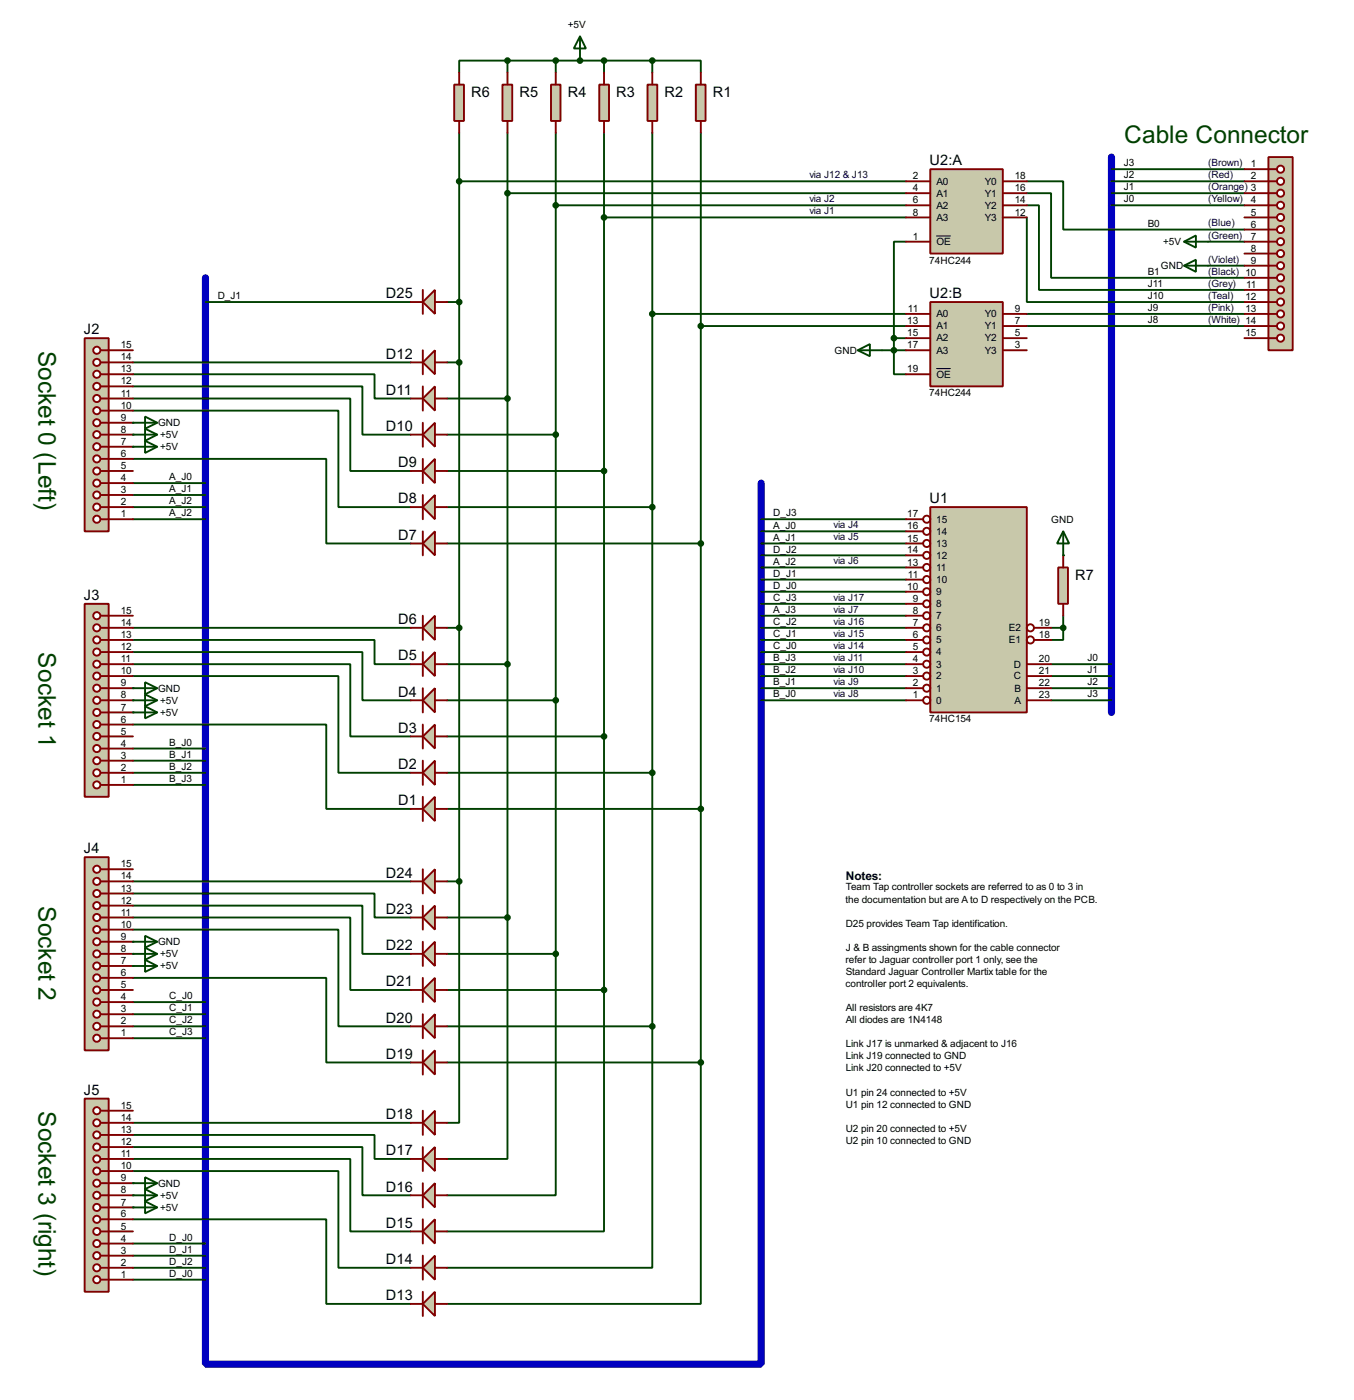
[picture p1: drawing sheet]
<svg xmlns="http://www.w3.org/2000/svg" width="285mm" height="295mm" viewBox="0 0 285 295" stroke-linecap="round" stroke-linejoin="round" font-family="sans-serif">
<path d="M233.7 33.1v116.8M43.2 58.5v228.6h116.9v-185.4" fill="none" stroke="#0000c0" stroke-width="1.5"/>
<g fill="none" stroke="#004000" stroke-width=".4">
<path d="M106.7 12.8h-10.1v2.5M106.7 12.8h30.5M106.7 12.8v2.5M116.9 12.8v2.5M127 12.8v2.5M137.2 12.8h10.2v2.5M137.2 12.8v2.5M96.6 38.2h93.9M96.6 28v157.5M106.7 28v165.1M116.9 28v172.7M127 28v180.3"/>
<path d="M137.2 28v188M147.4 28v195.6M215.9 38.2h7.7v10.1h38.1M233.7 35.6h28M233.7 38.2h28M106.7 40.7h83.8M116.9 43.2h73.6M127 45.8h63.5M190.5 50.9h-2.5v20.3M215.9 40.7h5.1v17.8h40.7M215.9 43.2h2.6v17.8h43.2M215.9 45.8v17.8h45.8"/>
<path d="M233.7 40.7h28M233.7 43.2h28M28 78.8h50.8v5.1h7.6M28 76.3h58.4M43.2 63.6h43.2M94 76.3h2.6M94 63.6h2.6M137.2 66.1h53.3M147.4 68.6h43.1M188 73.7v5.1h2.5M188 71.2h2.5M188 71.2v2.5"/>
<path d="M188 73.7h2.5M215.9 66.1h45.8M215.9 68.6h45.8M28 96.6h40.6v17.8h17.8M28 86.4h43.2v20.3h15.2M28 83.9h45.7v15.2h12.7M28 81.3h48.2v10.2h10.2M94 83.9h12.7M94 91.5h22.9M94 99.1h33M28 106.7h15.2M28 109.3h15.2"/>
<path d="M28 104.2h15.2M28 101.7h15.2M94 106.7h43.2M94 114.4h53.4M160.1 114.4h30.4M160.1 109.3h30.4M160.1 111.8h30.4M160.1 116.9h30.4M160.1 119.4h30.4M94 132.1h2.6M94 139.8h12.7M160.1 132.1h30.4"/>
<path d="M160.1 139.8h30.4M160.1 122h30.4M160.1 124.5h30.4M160.1 127.1h30.4M160.1 137.2h30.4M160.1 134.7h30.4M160.1 129.6h30.4M221 132.1h2.6M221 139.8h12.7M223.6 132.1v2.6h-2.6M223.6 129.6v2.5M94 147.4h22.9"/>
<path d="M94 155h33M160.1 147.4h30.4M160.1 144.8h30.4M160.1 142.3h30.4M221 147.4h12.7M221 144.8h12.7M221 142.3h12.7M94 162.6h43.2M94 170.2h53.4M28 195.6h43.2v20.4h15.2M28 193.1h45.7v15.2h12.7M28 190.6h48.2v10.1h10.2"/>
<path d="M28 188h50.8v5.1h7.6M28 185.5h58.4M94 185.5h2.6M94 193.1h12.7M96.6 185.5v50.8h-2.6M106.7 193.1v50.8h-12.7M28 205.8h40.6v17.8h17.8M28 216h15.2M28 218.5h15.2M28 213.4h15.2M28 210.9h15.2M94 200.7h22.9"/>
<path d="M94 208.3h33M94 216h43.2M116.9 200.7v50.8h-22.9M127 208.3v50.8h-33M137.2 216v50.8h-43.2M28 238.8h50.8v5.1h7.6M28 236.3h58.4M94 223.6h53.4M147.4 223.6v50.8h-53.4M28 256.6h40.6v17.8h17.8M28 246.4h43.2v20.4h15.2M28 243.9h45.7v15.2h12.7"/>
<path d="M28 241.4h48.2v10.1h10.2M28 269.3h15.2M28 266.8h15.2M28 264.2h15.2M28 261.7h15.2"/>
</g>
<g fill="#004000">
<circle cx="122" cy="12.8" r=".2"/>
<circle cx="223.6" cy="116.9" r=".2"/>
</g>
<path d="M28 139.8h45.7v15.2h12.7M28 137.2h48.2v10.2h10.2M28 134.7h50.8v5.1h7.6M28 132.1h58.4M28 152.5h40.6v17.7h17.8M28 142.3h43.2v20.3h15.2M28 157.5h15.2M28 165.2h15.2M28 162.6h15.2M28 160.1h15.2" fill="none" stroke="#004000" stroke-width=".4"/>
<g fill="#004000">
<circle cx="28" cy="149.9" r=".2"/>
<circle cx="28" cy="200.7" r=".2"/>
<circle cx="28" cy="203.3" r=".2"/>
<circle cx="28" cy="251.5" r=".2"/>
<circle cx="28" cy="254.1" r=".2"/>
<circle cx="28" cy="91.5" r=".2"/>
<circle cx="28" cy="94" r=".2"/>
<circle cx="28" cy="147.4" r=".2"/>
<circle cx="28" cy="89" r=".2"/>
<circle cx="28" cy="144.8" r=".2"/>
<circle cx="28" cy="198.2" r=".2"/>
<circle cx="28" cy="249" r=".2"/>
</g>
<path d="M254 50.9h7.7M254 55.9h7.7M185.5 73.7h2.5" fill="none" stroke="#004000" stroke-width=".4"/>
<path d="M195.6 106.7h20.3v43.2h-20.3z" fill="#c8c8aa" stroke="#800000" stroke-width=".4"/>
<g fill="none" stroke="#800000" stroke-width=".4">
<path d="M190.5 119.4h3.6M190.5 116.9h3.6M190.5 114.4h3.6M190.5 111.8h3.6M190.5 109.3h3.6M190.5 139.8h3.6M190.5 134.7h3.6M190.5 132.1h3.6M190.5 137.2h3.6M190.5 129.6h3.6M190.5 127.1h3.6M190.5 124.5h3.6"/>
<path d="M190.5 122h3.6M215.9 139.8h5.1M217.5 134.7h3.5M217.5 132.1h3.5M190.5 147.4h3.6M190.5 144.8h3.6M190.5 142.3h3.6M215.9 147.4h5.1M215.9 144.8h5.1M215.9 142.3h5.1"/>
<circle cx="194.8" cy="116.9" r=".75"/>
<circle cx="194.8" cy="114.4" r=".75"/>
<circle cx="194.8" cy="109.3" r=".75"/>
<circle cx="194.8" cy="119.4" r=".75"/>
<circle cx="194.8" cy="111.8" r=".75"/>
<circle cx="194.8" cy="129.6" r=".75"/>
<circle cx="194.8" cy="124.5" r=".75"/>
<circle cx="194.8" cy="132.1" r=".75"/>
<circle cx="194.8" cy="137.2" r=".75"/>
<circle cx="194.8" cy="122" r=".75"/>
<circle cx="194.8" cy="134.7" r=".75"/>
<circle cx="194.8" cy="139.8" r=".75"/>
<circle cx="194.8" cy="127.1" r=".75"/>
<circle cx="216.6" cy="134.7" r=".75"/>
<circle cx="216.6" cy="132.1" r=".75"/>
<circle cx="194.8" cy="147.4" r=".75"/>
<circle cx="194.8" cy="142.3" r=".75"/>
<circle cx="194.8" cy="144.8" r=".75"/>
</g>
<path d="M195.6 35.6h15.3v17.8h-15.3z" fill="#c8c8aa" stroke="#800000" stroke-width=".4"/>
<path d="M190.5 38.2h5.1M210.9 38.2h5M190.5 40.7h5.1M190.5 43.2h5.1M190.5 45.8h5.1M190.5 50.9h5.1M210.9 40.7h5M210.9 43.2h5M210.9 45.8h5" fill="none" stroke="#800000" stroke-width=".4"/>
<path d="M196.9 49.7h3" fill="none" stroke="#000" stroke-width=".21"/>
<path d="M195.6 63.6h15.3v17.7h-15.3z" fill="#c8c8aa" stroke="#800000" stroke-width=".4"/>
<path d="M190.5 66.1h5.1M190.5 68.6h5.1M190.5 71.2h5.1M190.5 73.7h5.1M190.5 78.8h5.1M210.9 66.1h5M210.9 68.6h5M210.9 71.2h5M210.9 73.7h5" fill="none" stroke="#800000" stroke-width=".4"/>
<path d="M196.9 77.6h3" fill="none" stroke="#000" stroke-width=".21"/>
<path d="M146.3 17.8h2.1v7.7h-2.1z" fill="#c8c8aa" stroke="#800000" stroke-width=".4"/>
<path d="M147.4 15.3v2.5M147.4 25.5v2.5" fill="none" stroke="#800000" stroke-width=".4"/>
<path d="M136.2 17.8h2v7.7h-2z" fill="#c8c8aa" stroke="#800000" stroke-width=".4"/>
<path d="M137.2 15.3v2.5M137.2 25.5v2.5" fill="none" stroke="#800000" stroke-width=".4"/>
<path d="M126 17.8h2.1v7.7h-2.1z" fill="#c8c8aa" stroke="#800000" stroke-width=".4"/>
<path d="M127 15.3v2.5M127 25.5v2.5" fill="none" stroke="#800000" stroke-width=".4"/>
<path d="M115.9 17.8h2v7.7h-2z" fill="#c8c8aa" stroke="#800000" stroke-width=".4"/>
<path d="M116.9 15.3v2.5M116.9 25.5v2.5" fill="none" stroke="#800000" stroke-width=".4"/>
<path d="M105.7 17.8h2v7.7h-2z" fill="#c8c8aa" stroke="#800000" stroke-width=".4"/>
<path d="M106.7 15.3v2.5M106.7 25.5v2.5" fill="none" stroke="#800000" stroke-width=".4"/>
<path d="M95.5 17.8h2.1v7.7h-2.1z" fill="#c8c8aa" stroke="#800000" stroke-width=".4"/>
<path d="M96.6 15.3v2.5M96.6 25.5v2.5" fill="none" stroke="#800000" stroke-width=".4"/>
<path d="M222.5 119.4h2.1v7.7h-2.1z" fill="#c8c8aa" stroke="#800000" stroke-width=".4"/>
<path d="M223.6 116.9v2.5M223.6 127.1v2.5" fill="none" stroke="#800000" stroke-width=".4"/>
<path d="M88.9 170.2l2.6-2.5v5.1z" fill="#c8c8aa" stroke="#800000" stroke-width=".4"/>
<path d="M86.4 170.2h2.5M88.9 167.7v5.1M91.5 170.2h2.5" fill="none" stroke="#800000" stroke-width=".4"/>
<path d="M88.9 162.6l2.6-2.5v5.1z" fill="#c8c8aa" stroke="#800000" stroke-width=".4"/>
<path d="M86.4 162.6h2.5M88.9 160.1v5.1M91.5 162.6h2.5" fill="none" stroke="#800000" stroke-width=".4"/>
<path d="M88.9 155l2.6-2.5v5z" fill="#c8c8aa" stroke="#800000" stroke-width=".4"/>
<path d="M86.4 155h2.5M88.9 152.5v5M91.5 155h2.5" fill="none" stroke="#800000" stroke-width=".4"/>
<path d="M88.9 147.4l2.6-2.6v5.1z" fill="#c8c8aa" stroke="#800000" stroke-width=".4"/>
<path d="M86.4 147.4h2.5M88.9 144.8v5.1M91.5 147.4h2.5" fill="none" stroke="#800000" stroke-width=".4"/>
<path d="M88.9 139.8l2.6-2.6v5.1z" fill="#c8c8aa" stroke="#800000" stroke-width=".4"/>
<path d="M86.4 139.8h2.5M88.9 137.2v5.1M91.5 139.8h2.5" fill="none" stroke="#800000" stroke-width=".4"/>
<path d="M88.9 132.1l2.6-2.5v5.1z" fill="#c8c8aa" stroke="#800000" stroke-width=".4"/>
<path d="M86.4 132.1h2.5M88.9 129.6v5.1M91.5 132.1h2.5" fill="none" stroke="#800000" stroke-width=".4"/>
<path d="M91.5 111.8v5.1l-2.6-2.5z" fill="#c8c8aa" stroke="#800000" stroke-width=".4"/>
<path d="M86.4 114.4h2.5M88.9 111.8v5.1M91.5 114.4h2.5" fill="none" stroke="#800000" stroke-width=".4"/>
<path d="M91.5 104.2v5.1l-2.6-2.6z" fill="#c8c8aa" stroke="#800000" stroke-width=".4"/>
<path d="M86.4 106.7h2.5M88.9 104.2v5.1M91.5 106.7h2.5" fill="none" stroke="#800000" stroke-width=".4"/>
<path d="M91.5 96.6v5.1l-2.6-2.6z" fill="#c8c8aa" stroke="#800000" stroke-width=".4"/>
<path d="M86.4 99.1h2.5M88.9 96.6v5.1M91.5 99.1h2.5" fill="none" stroke="#800000" stroke-width=".4"/>
<path d="M88.9 91.5l2.6-2.5v5z" fill="#c8c8aa" stroke="#800000" stroke-width=".4"/>
<path d="M86.4 91.5h2.5M88.9 89v5M91.5 91.5h2.5" fill="none" stroke="#800000" stroke-width=".4"/>
<path d="M91.5 81.3v5.1l-2.6-2.5z" fill="#c8c8aa" stroke="#800000" stroke-width=".4"/>
<path d="M86.4 83.9h2.5M88.9 81.3v5.1M91.5 83.9h2.5" fill="none" stroke="#800000" stroke-width=".4"/>
<path d="M91.5 73.7v5.1l-2.6-2.5z" fill="#c8c8aa" stroke="#800000" stroke-width=".4"/>
<path d="M86.4 76.3h2.5M88.9 73.7v5.1M91.5 76.3h2.5" fill="none" stroke="#800000" stroke-width=".4"/>
<path d="M91.5 271.8v5.1l-2.6-2.5z" fill="#c8c8aa" stroke="#800000" stroke-width=".4"/>
<path d="M86.4 274.4h2.5M88.9 271.8v5.1M91.5 274.4h2.5" fill="none" stroke="#800000" stroke-width=".4"/>
<path d="M91.5 264.2v5.1l-2.6-2.5z" fill="#c8c8aa" stroke="#800000" stroke-width=".4"/>
<path d="M86.4 266.8h2.5M88.9 264.2v5.1M91.5 266.8h2.5" fill="none" stroke="#800000" stroke-width=".4"/>
<path d="M91.5 256.6v5.1l-2.6-2.6z" fill="#c8c8aa" stroke="#800000" stroke-width=".4"/>
<path d="M86.4 259.1h2.5M88.9 256.6v5.1M91.5 259.1h2.5" fill="none" stroke="#800000" stroke-width=".4"/>
<path d="M91.5 249v5.1l-2.6-2.6z" fill="#c8c8aa" stroke="#800000" stroke-width=".4"/>
<path d="M86.4 251.5h2.5M88.9 249v5.1M91.5 251.5h2.5" fill="none" stroke="#800000" stroke-width=".4"/>
<path d="M88.9 243.9l2.6-2.5v5z" fill="#c8c8aa" stroke="#800000" stroke-width=".4"/>
<path d="M86.4 243.9h2.5M88.9 241.4v5M91.5 243.9h2.5" fill="none" stroke="#800000" stroke-width=".4"/>
<path d="M91.5 233.7v5.1l-2.6-2.5z" fill="#c8c8aa" stroke="#800000" stroke-width=".4"/>
<path d="M86.4 236.3h2.5M88.9 233.7v5.1M91.5 236.3h2.5" fill="none" stroke="#800000" stroke-width=".4"/>
<path d="M91.5 221v5.1l-2.6-2.5z" fill="#c8c8aa" stroke="#800000" stroke-width=".4"/>
<path d="M86.4 223.6h2.5M88.9 221v5.1M91.5 223.6h2.5" fill="none" stroke="#800000" stroke-width=".4"/>
<path d="M91.5 213.4v5.1l-2.6-2.5z" fill="#c8c8aa" stroke="#800000" stroke-width=".4"/>
<path d="M86.4 216h2.5M88.9 213.4v5.1M91.5 216h2.5" fill="none" stroke="#800000" stroke-width=".4"/>
<path d="M88.9 208.3l2.6-2.5v5.1z" fill="#c8c8aa" stroke="#800000" stroke-width=".4"/>
<path d="M86.4 208.3h2.5M88.9 205.8v5.1M91.5 208.3h2.5" fill="none" stroke="#800000" stroke-width=".4"/>
<path d="M91.5 198.2v5.1l-2.6-2.6z" fill="#c8c8aa" stroke="#800000" stroke-width=".4"/>
<path d="M88.9 198.2v5.1M86.4 200.7h2.5M91.5 200.7h2.5" fill="none" stroke="#800000" stroke-width=".4"/>
<path d="M88.9 193.1l2.6-2.5v5z" fill="#c8c8aa" stroke="#800000" stroke-width=".4"/>
<path d="M86.4 193.1h2.5M88.9 190.6v5M91.5 193.1h2.5" fill="none" stroke="#800000" stroke-width=".4"/>
<path d="M91.5 182.9v5.1l-2.6-2.5z" fill="#c8c8aa" stroke="#800000" stroke-width=".4"/>
<path d="M86.4 185.5h2.5M88.9 182.9v5.1M91.5 185.5h2.5" fill="none" stroke="#800000" stroke-width=".4"/>
<path d="M266.7 33.1h5.1v40.6h-5.1z" fill="#c8c8aa" stroke="#800000" stroke-width=".4"/>
<path d="M266.7 35.6h1.8" fill="none" stroke="#800000" stroke-width=".4"/>
<circle cx="269.2" cy="35.6" r=".75" fill="#feffff" stroke="#800000" stroke-width=".4"/>
<path d="M266.7 38.2h1.8" fill="none" stroke="#800000" stroke-width=".4"/>
<circle cx="269.2" cy="38.2" r=".75" fill="#feffff" stroke="#800000" stroke-width=".4"/>
<path d="M266.7 40.7h1.8" fill="none" stroke="#800000" stroke-width=".4"/>
<circle cx="269.2" cy="40.7" r=".75" fill="#feffff" stroke="#800000" stroke-width=".4"/>
<path d="M266.7 43.2h1.8" fill="none" stroke="#800000" stroke-width=".4"/>
<circle cx="269.2" cy="43.2" r=".75" fill="#feffff" stroke="#800000" stroke-width=".4"/>
<path d="M266.7 45.8h1.8" fill="none" stroke="#800000" stroke-width=".4"/>
<circle cx="269.2" cy="45.8" r=".75" fill="#feffff" stroke="#800000" stroke-width=".4"/>
<path d="M266.7 48.3h1.8" fill="none" stroke="#800000" stroke-width=".4"/>
<circle cx="269.2" cy="48.3" r=".75" fill="#feffff" stroke="#800000" stroke-width=".4"/>
<path d="M266.7 50.9h1.8" fill="none" stroke="#800000" stroke-width=".4"/>
<circle cx="269.2" cy="50.9" r=".75" fill="#feffff" stroke="#800000" stroke-width=".4"/>
<path d="M266.7 53.4h1.8" fill="none" stroke="#800000" stroke-width=".4"/>
<circle cx="269.2" cy="53.4" r=".75" fill="#feffff" stroke="#800000" stroke-width=".4"/>
<path d="M266.7 55.9h1.8" fill="none" stroke="#800000" stroke-width=".4"/>
<circle cx="269.2" cy="55.9" r=".75" fill="#feffff" stroke="#800000" stroke-width=".4"/>
<path d="M266.7 58.5h1.8" fill="none" stroke="#800000" stroke-width=".4"/>
<circle cx="269.2" cy="58.5" r=".75" fill="#feffff" stroke="#800000" stroke-width=".4"/>
<path d="M266.7 61h1.8" fill="none" stroke="#800000" stroke-width=".4"/>
<circle cx="269.2" cy="61" r=".75" fill="#feffff" stroke="#800000" stroke-width=".4"/>
<path d="M266.7 63.6h1.8" fill="none" stroke="#800000" stroke-width=".4"/>
<circle cx="269.2" cy="63.6" r=".75" fill="#feffff" stroke="#800000" stroke-width=".4"/>
<path d="M266.7 66.1h1.8" fill="none" stroke="#800000" stroke-width=".4"/>
<circle cx="269.2" cy="66.1" r=".75" fill="#feffff" stroke="#800000" stroke-width=".4"/>
<path d="M266.7 68.6h1.8" fill="none" stroke="#800000" stroke-width=".4"/>
<circle cx="269.2" cy="68.6" r=".75" fill="#feffff" stroke="#800000" stroke-width=".4"/>
<path d="M266.7 71.2h1.8" fill="none" stroke="#800000" stroke-width=".4"/>
<circle cx="269.2" cy="71.2" r=".75" fill="#feffff" stroke="#800000" stroke-width=".4"/>
<g fill="none" stroke="#800000" stroke-width=".4">
<path d="M261.7 35.6h5M261.7 38.2h5M261.7 40.7h5M261.7 43.2h5M261.7 45.8h5M261.7 48.3h5M261.7 50.9h5M261.7 53.4h5M261.7 55.9h5M261.7 58.5h5M261.7 61h5M261.7 63.6h5"/>
<path d="M261.7 66.1h5M261.7 68.6h5M261.7 71.2h5"/>
</g>
<g fill="#004000" stroke="#004000" stroke-width=".4">
<circle cx="223.5" cy="132.1" r=".5"/>
<circle cx="187.9" cy="71.2" r=".5"/>
<circle cx="187.9" cy="73.7" r=".5"/>
<circle cx="137.1" cy="12.8" r=".5"/>
<circle cx="127" cy="12.8" r=".5"/>
<circle cx="116.8" cy="12.8" r=".5"/>
<circle cx="106.7" cy="12.8" r=".5"/>
</g>
<path d="M17.8 71.2h5.1v40.6h-5.1z" fill="#c8c8aa" stroke="#800000" stroke-width=".4"/>
<path d="M21.1 109.3h1.8" fill="none" stroke="#800000" stroke-width=".4"/>
<circle cx="20.3" cy="109.3" r=".75" fill="#feffff" stroke="#800000" stroke-width=".4"/>
<path d="M21.1 106.7h1.8" fill="none" stroke="#800000" stroke-width=".4"/>
<circle cx="20.3" cy="106.7" r=".75" fill="#feffff" stroke="#800000" stroke-width=".4"/>
<path d="M21.1 104.2h1.8" fill="none" stroke="#800000" stroke-width=".4"/>
<circle cx="20.3" cy="104.2" r=".75" fill="#feffff" stroke="#800000" stroke-width=".4"/>
<path d="M21.1 101.7h1.8" fill="none" stroke="#800000" stroke-width=".4"/>
<circle cx="20.3" cy="101.7" r=".75" fill="#feffff" stroke="#800000" stroke-width=".4"/>
<path d="M21.1 99.1h1.8" fill="none" stroke="#800000" stroke-width=".4"/>
<circle cx="20.3" cy="99.1" r=".75" fill="#feffff" stroke="#800000" stroke-width=".4"/>
<path d="M21.1 96.6h1.8" fill="none" stroke="#800000" stroke-width=".4"/>
<circle cx="20.3" cy="96.6" r=".75" fill="#feffff" stroke="#800000" stroke-width=".4"/>
<path d="M21.1 94h1.8" fill="none" stroke="#800000" stroke-width=".4"/>
<circle cx="20.3" cy="94" r=".75" fill="#feffff" stroke="#800000" stroke-width=".4"/>
<path d="M21.1 91.5h1.8" fill="none" stroke="#800000" stroke-width=".4"/>
<circle cx="20.3" cy="91.5" r=".75" fill="#feffff" stroke="#800000" stroke-width=".4"/>
<path d="M21.1 89h1.8" fill="none" stroke="#800000" stroke-width=".4"/>
<circle cx="20.3" cy="89" r=".75" fill="#feffff" stroke="#800000" stroke-width=".4"/>
<path d="M21.1 86.4h1.8" fill="none" stroke="#800000" stroke-width=".4"/>
<circle cx="20.3" cy="86.4" r=".75" fill="#feffff" stroke="#800000" stroke-width=".4"/>
<path d="M21.1 83.9h1.8" fill="none" stroke="#800000" stroke-width=".4"/>
<circle cx="20.3" cy="83.9" r=".75" fill="#feffff" stroke="#800000" stroke-width=".4"/>
<path d="M21.1 81.3h1.8" fill="none" stroke="#800000" stroke-width=".4"/>
<circle cx="20.3" cy="81.3" r=".75" fill="#feffff" stroke="#800000" stroke-width=".4"/>
<path d="M21.1 78.8h1.8" fill="none" stroke="#800000" stroke-width=".4"/>
<circle cx="20.3" cy="78.8" r=".75" fill="#feffff" stroke="#800000" stroke-width=".4"/>
<path d="M21.1 76.3h1.8" fill="none" stroke="#800000" stroke-width=".4"/>
<circle cx="20.3" cy="76.3" r=".75" fill="#feffff" stroke="#800000" stroke-width=".4"/>
<path d="M21.1 73.7h1.8" fill="none" stroke="#800000" stroke-width=".4"/>
<circle cx="20.3" cy="73.7" r=".75" fill="#feffff" stroke="#800000" stroke-width=".4"/>
<g fill="none" stroke="#800000" stroke-width=".4">
<path d="M22.9 78.8h5.1M22.9 76.3h5.1M22.9 73.7h5.1M22.9 99.1h5.1M22.9 96.6h5.1M22.9 94h5.1M22.9 91.5h5.1M22.9 89h5.1M22.9 86.4h5.1M22.9 83.9h5.1M22.9 81.3h5.1M22.9 109.3h5.1"/>
<path d="M22.9 106.7h5.1M22.9 104.2h5.1M22.9 101.7h5.1"/>
</g>
<path d="M17.8 180.4h5.1v40.6h-5.1z" fill="#c8c8aa" stroke="#800000" stroke-width=".4"/>
<path d="M21.1 218.5h1.8" fill="none" stroke="#800000" stroke-width=".4"/>
<circle cx="20.3" cy="218.5" r=".75" fill="#feffff" stroke="#800000" stroke-width=".4"/>
<path d="M21.1 216h1.8" fill="none" stroke="#800000" stroke-width=".4"/>
<circle cx="20.3" cy="216" r=".75" fill="#feffff" stroke="#800000" stroke-width=".4"/>
<path d="M21.1 213.4h1.8" fill="none" stroke="#800000" stroke-width=".4"/>
<circle cx="20.3" cy="213.4" r=".75" fill="#feffff" stroke="#800000" stroke-width=".4"/>
<path d="M21.1 210.9h1.8" fill="none" stroke="#800000" stroke-width=".4"/>
<circle cx="20.3" cy="210.9" r=".75" fill="#feffff" stroke="#800000" stroke-width=".4"/>
<path d="M21.1 208.3h1.8" fill="none" stroke="#800000" stroke-width=".4"/>
<circle cx="20.3" cy="208.3" r=".75" fill="#feffff" stroke="#800000" stroke-width=".4"/>
<path d="M21.1 205.8h1.8" fill="none" stroke="#800000" stroke-width=".4"/>
<circle cx="20.3" cy="205.8" r=".75" fill="#feffff" stroke="#800000" stroke-width=".4"/>
<path d="M21.1 203.3h1.8" fill="none" stroke="#800000" stroke-width=".4"/>
<circle cx="20.3" cy="203.3" r=".75" fill="#feffff" stroke="#800000" stroke-width=".4"/>
<path d="M21.1 200.7h1.8" fill="none" stroke="#800000" stroke-width=".4"/>
<circle cx="20.3" cy="200.7" r=".75" fill="#feffff" stroke="#800000" stroke-width=".4"/>
<path d="M21.1 198.2h1.8" fill="none" stroke="#800000" stroke-width=".4"/>
<circle cx="20.3" cy="198.2" r=".75" fill="#feffff" stroke="#800000" stroke-width=".4"/>
<path d="M21.1 195.6h1.8" fill="none" stroke="#800000" stroke-width=".4"/>
<circle cx="20.3" cy="195.6" r=".75" fill="#feffff" stroke="#800000" stroke-width=".4"/>
<path d="M21.1 193.1h1.8" fill="none" stroke="#800000" stroke-width=".4"/>
<circle cx="20.3" cy="193.1" r=".75" fill="#feffff" stroke="#800000" stroke-width=".4"/>
<path d="M21.1 190.6h1.8" fill="none" stroke="#800000" stroke-width=".4"/>
<circle cx="20.3" cy="190.6" r=".75" fill="#feffff" stroke="#800000" stroke-width=".4"/>
<path d="M21.1 188h1.8" fill="none" stroke="#800000" stroke-width=".4"/>
<circle cx="20.3" cy="188" r=".75" fill="#feffff" stroke="#800000" stroke-width=".4"/>
<path d="M21.1 185.5h1.8" fill="none" stroke="#800000" stroke-width=".4"/>
<circle cx="20.3" cy="185.5" r=".75" fill="#feffff" stroke="#800000" stroke-width=".4"/>
<path d="M21.1 182.9h1.8" fill="none" stroke="#800000" stroke-width=".4"/>
<circle cx="20.3" cy="182.9" r=".75" fill="#feffff" stroke="#800000" stroke-width=".4"/>
<g fill="none" stroke="#800000" stroke-width=".4">
<path d="M22.9 198.2h5.1M22.9 195.6h5.1M22.9 193.1h5.1M22.9 190.6h5.1M22.9 188h5.1M22.9 185.5h5.1M22.9 182.9h5.1M22.9 218.5h5.1M22.9 216h5.1M22.9 213.4h5.1M22.9 210.9h5.1M22.9 208.3h5.1"/>
<path d="M22.9 205.8h5.1M22.9 203.3h5.1M22.9 200.7h5.1"/>
</g>
<path d="M17.8 231.2h5.1v40.6h-5.1z" fill="#c8c8aa" stroke="#800000" stroke-width=".4"/>
<path d="M21.1 269.3h1.8" fill="none" stroke="#800000" stroke-width=".4"/>
<circle cx="20.3" cy="269.3" r=".75" fill="#feffff" stroke="#800000" stroke-width=".4"/>
<path d="M21.1 266.8h1.8" fill="none" stroke="#800000" stroke-width=".4"/>
<circle cx="20.3" cy="266.8" r=".75" fill="#feffff" stroke="#800000" stroke-width=".4"/>
<path d="M21.1 264.2h1.8" fill="none" stroke="#800000" stroke-width=".4"/>
<circle cx="20.3" cy="264.2" r=".75" fill="#feffff" stroke="#800000" stroke-width=".4"/>
<path d="M21.1 261.7h1.8" fill="none" stroke="#800000" stroke-width=".4"/>
<circle cx="20.3" cy="261.7" r=".75" fill="#feffff" stroke="#800000" stroke-width=".4"/>
<path d="M21.1 259.1h1.8" fill="none" stroke="#800000" stroke-width=".4"/>
<circle cx="20.3" cy="259.1" r=".75" fill="#feffff" stroke="#800000" stroke-width=".4"/>
<path d="M21.1 256.6h1.8" fill="none" stroke="#800000" stroke-width=".4"/>
<circle cx="20.3" cy="256.6" r=".75" fill="#feffff" stroke="#800000" stroke-width=".4"/>
<path d="M21.1 254.1h1.8" fill="none" stroke="#800000" stroke-width=".4"/>
<circle cx="20.3" cy="254.1" r=".75" fill="#feffff" stroke="#800000" stroke-width=".4"/>
<path d="M21.1 251.5h1.8" fill="none" stroke="#800000" stroke-width=".4"/>
<circle cx="20.3" cy="251.5" r=".75" fill="#feffff" stroke="#800000" stroke-width=".4"/>
<path d="M21.1 249h1.8" fill="none" stroke="#800000" stroke-width=".4"/>
<circle cx="20.3" cy="249" r=".75" fill="#feffff" stroke="#800000" stroke-width=".4"/>
<path d="M21.1 246.4h1.8" fill="none" stroke="#800000" stroke-width=".4"/>
<circle cx="20.3" cy="246.4" r=".75" fill="#feffff" stroke="#800000" stroke-width=".4"/>
<path d="M21.1 243.9h1.8" fill="none" stroke="#800000" stroke-width=".4"/>
<circle cx="20.3" cy="243.9" r=".75" fill="#feffff" stroke="#800000" stroke-width=".4"/>
<path d="M21.1 241.4h1.8" fill="none" stroke="#800000" stroke-width=".4"/>
<circle cx="20.3" cy="241.4" r=".75" fill="#feffff" stroke="#800000" stroke-width=".4"/>
<path d="M21.1 238.8h1.8" fill="none" stroke="#800000" stroke-width=".4"/>
<circle cx="20.3" cy="238.8" r=".75" fill="#feffff" stroke="#800000" stroke-width=".4"/>
<path d="M21.1 236.3h1.8" fill="none" stroke="#800000" stroke-width=".4"/>
<circle cx="20.3" cy="236.3" r=".75" fill="#feffff" stroke="#800000" stroke-width=".4"/>
<path d="M21.1 233.7h1.8" fill="none" stroke="#800000" stroke-width=".4"/>
<circle cx="20.3" cy="233.7" r=".75" fill="#feffff" stroke="#800000" stroke-width=".4"/>
<g fill="none" stroke="#800000" stroke-width=".4">
<path d="M22.9 238.8h5.1M22.9 236.3h5.1M22.9 233.7h5.1M22.9 259.1h5.1M22.9 256.6h5.1M22.9 254.1h5.1M22.9 251.5h5.1M22.9 249h5.1M22.9 246.4h5.1M22.9 243.9h5.1M22.9 241.4h5.1M22.9 269.3h5.1"/>
<path d="M22.9 266.8h5.1M22.9 264.2h5.1M22.9 261.7h5.1"/>
</g>
<g fill="#004000" stroke="#004000" stroke-width=".4">
<circle cx="96.5" cy="38.2" r=".5"/>
<circle cx="106.7" cy="40.7" r=".5"/>
<circle cx="116.8" cy="43.2" r=".5"/>
<circle cx="127" cy="45.8" r=".5"/>
<circle cx="137.1" cy="66.1" r=".5"/>
<circle cx="147.3" cy="68.6" r=".5"/>
<circle cx="96.5" cy="76.3" r=".5"/>
<circle cx="106.7" cy="83.9" r=".5"/>
<circle cx="116.8" cy="91.5" r=".5"/>
<circle cx="127" cy="99.1" r=".5"/>
<circle cx="137.1" cy="106.7" r=".5"/>
<circle cx="147.3" cy="114.4" r=".5"/>
<circle cx="96.5" cy="132.1" r=".5"/>
<circle cx="106.7" cy="139.8" r=".5"/>
<circle cx="116.8" cy="147.4" r=".5"/>
<circle cx="127" cy="155" r=".5"/>
<circle cx="137.1" cy="162.6" r=".5"/>
<circle cx="147.3" cy="170.2" r=".5"/>
<circle cx="96.5" cy="185.5" r=".5"/>
<circle cx="106.7" cy="193.1" r=".5"/>
<circle cx="116.8" cy="200.7" r=".5"/>
<circle cx="127" cy="208.3" r=".5"/>
<circle cx="137.1" cy="216" r=".5"/>
<circle cx="147.3" cy="223.6" r=".5"/>
</g>
<path d="M91.5 61v5.1l-2.6-2.5z" fill="#c8c8aa" stroke="#800000" stroke-width=".4"/>
<path d="M86.4 63.6h2.5M88.9 61v5.1M91.5 63.6h2.5" fill="none" stroke="#800000" stroke-width=".4"/>
<g fill="#004000" stroke="#004000" stroke-width=".4">
<circle cx="96.5" cy="63.6" r=".5"/>
<circle cx="121.9" cy="12.8" r=".5"/>
</g>
<path d="M122 7.7l1.2 2.5h-2.5zM122 7.7v5.1M223.6 111.8l1.2 2.6h-2.5zM223.6 111.8v5.1" fill="none" stroke="#004000" stroke-width=".4"/>
<path d="M17.8 127.1h5.1v40.6h-5.1z" fill="#c8c8aa" stroke="#800000" stroke-width=".4"/>
<path d="M21.1 165.2h1.8" fill="none" stroke="#800000" stroke-width=".4"/>
<circle cx="20.3" cy="165.2" r=".75" fill="#feffff" stroke="#800000" stroke-width=".4"/>
<path d="M21.1 162.6h1.8" fill="none" stroke="#800000" stroke-width=".4"/>
<circle cx="20.3" cy="162.6" r=".75" fill="#feffff" stroke="#800000" stroke-width=".4"/>
<path d="M21.1 160.1h1.8" fill="none" stroke="#800000" stroke-width=".4"/>
<circle cx="20.3" cy="160.1" r=".75" fill="#feffff" stroke="#800000" stroke-width=".4"/>
<path d="M21.1 157.5h1.8" fill="none" stroke="#800000" stroke-width=".4"/>
<circle cx="20.3" cy="157.5" r=".75" fill="#feffff" stroke="#800000" stroke-width=".4"/>
<path d="M21.1 155h1.8" fill="none" stroke="#800000" stroke-width=".4"/>
<circle cx="20.3" cy="155" r=".75" fill="#feffff" stroke="#800000" stroke-width=".4"/>
<path d="M21.1 152.5h1.8" fill="none" stroke="#800000" stroke-width=".4"/>
<circle cx="20.3" cy="152.5" r=".75" fill="#feffff" stroke="#800000" stroke-width=".4"/>
<path d="M21.1 149.9h1.8" fill="none" stroke="#800000" stroke-width=".4"/>
<circle cx="20.3" cy="149.9" r=".75" fill="#feffff" stroke="#800000" stroke-width=".4"/>
<path d="M21.1 147.4h1.8" fill="none" stroke="#800000" stroke-width=".4"/>
<circle cx="20.3" cy="147.4" r=".75" fill="#feffff" stroke="#800000" stroke-width=".4"/>
<path d="M21.1 144.8h1.8" fill="none" stroke="#800000" stroke-width=".4"/>
<circle cx="20.3" cy="144.8" r=".75" fill="#feffff" stroke="#800000" stroke-width=".4"/>
<path d="M21.1 142.3h1.8" fill="none" stroke="#800000" stroke-width=".4"/>
<circle cx="20.3" cy="142.3" r=".75" fill="#feffff" stroke="#800000" stroke-width=".4"/>
<path d="M21.1 139.8h1.8" fill="none" stroke="#800000" stroke-width=".4"/>
<circle cx="20.3" cy="139.8" r=".75" fill="#feffff" stroke="#800000" stroke-width=".4"/>
<path d="M21.1 137.2h1.8" fill="none" stroke="#800000" stroke-width=".4"/>
<circle cx="20.3" cy="137.2" r=".75" fill="#feffff" stroke="#800000" stroke-width=".4"/>
<path d="M21.1 134.7h1.8" fill="none" stroke="#800000" stroke-width=".4"/>
<circle cx="20.3" cy="134.7" r=".75" fill="#feffff" stroke="#800000" stroke-width=".4"/>
<path d="M21.1 132.1h1.8" fill="none" stroke="#800000" stroke-width=".4"/>
<circle cx="20.3" cy="132.1" r=".75" fill="#feffff" stroke="#800000" stroke-width=".4"/>
<path d="M21.1 129.6h1.8" fill="none" stroke="#800000" stroke-width=".4"/>
<circle cx="20.3" cy="129.6" r=".75" fill="#feffff" stroke="#800000" stroke-width=".4"/>
<g fill="none" stroke="#800000" stroke-width=".4">
<path d="M22.9 139.8h5.1M22.9 137.2h5.1M22.9 134.7h5.1M22.9 132.1h5.1M22.9 129.6h5.1M22.9 157.5h5.1M22.9 155h5.1M22.9 152.5h5.1M22.9 149.9h5.1M22.9 147.4h5.1M22.9 144.8h5.1M22.9 142.3h5.1"/>
<path d="M22.9 165.2h5.1M22.9 162.6h5.1M22.9 160.1h5.1"/>
</g>
<g fill="none" stroke="#004000" stroke-width=".4">
<path d="M249 50.9l2.5-1.3v2.5zM249 55.9l2.5-1.2v2.5zM249 50.9h5M249 55.9h5M180.4 73.7l2.5-1.3v2.6zM180.4 73.7h5.1M28 91.5h5.1M28 94h5.1M28 89h5.1M30.5 90.2l2.6 1.3-2.6 1.3zM30.5 92.8l2.6 1.2-2.6 1.3zM30.5 87.7l2.6 1.3-2.6 1.2z"/>
<path d="M28 149.9h5.1M28 147.4h5.1M28 144.8h5.1M30.5 148.6l2.6 1.3-2.6 1.3zM30.5 146.1l2.6 1.3-2.6 1.2zM30.5 143.6l2.6 1.2-2.6 1.3zM28 198.2h5.1M30.5 199.4l2.6 1.3-2.6 1.3zM30.5 196.9l2.6 1.3-2.6 1.2zM28 200.7h5.1M28 203.3h5.1M30.5 202l2.6 1.3-2.6 1.2z"/>
<path d="M28 251.5h5.1M28 254.1h5.1M28 249h5.1M30.5 250.2l2.6 1.3-2.6 1.3zM30.5 252.8l2.6 1.3-2.6 1.2zM30.5 247.7l2.6 1.3-2.6 1.2z"/>
</g>
<g font-size="5.8" fill="#004000">
<text x="236.3" y="30">Cable Connector</text>
<text x="8.1" y="73.8" transform="rotate(90 8.1 73.8)">Socket 0 (Left)</text>
<text x="8.1" y="137.3" transform="rotate(90 8.1 137.3)">Socket 1</text>
<text x="8.1" y="190.6" transform="rotate(90 8.1 190.6)">Socket 2</text>
<text x="8.1" y="233.8" transform="rotate(90 8.1 233.8)">Socket 3 (right)</text>
</g>
<g font-size="3.4">
<text x="99.1" y="20.4">R6</text>
<text x="109.3" y="20.4">R5</text>
<text x="119.4" y="20.4">R4</text>
<text x="129.6" y="20.4">R3</text>
<text x="139.7" y="20.4">R2</text>
<text x="149.9" y="20.4">R1</text>
<text x="195.5" y="34.8">U2:A</text>
<text x="81.2" y="62.8">D25</text>
<text x="195.5" y="62.8">U2:B</text>
<text x="17.7" y="70.4">J2</text>
<text x="81.2" y="75.5">D12</text>
<text x="81.2" y="83.1">D11</text>
<text x="81.2" y="90.7">D10</text>
<text x="83.7" y="98.3">D9</text>
<text x="83.7" y="105.9">D8</text>
<text x="195.5" y="105.9">U1</text>
<text x="83.7" y="113.6">D7</text>
<text x="226.1" y="122">R7</text>
<text x="17.7" y="126.3">J3</text>
<text x="83.7" y="131.3">D6</text>
<text x="83.7" y="139">D5</text>
<text x="83.7" y="146.6">D4</text>
<text x="83.7" y="154.2">D3</text>
<text x="83.7" y="161.8">D2</text>
<text x="83.7" y="169.4">D1</text>
<text x="17.7" y="179.6">J4</text>
<text x="81.2" y="184.7">D24</text>
<text x="81.2" y="192.3">D23</text>
<text x="81.2" y="199.9">D22</text>
<text x="81.2" y="207.5">D21</text>
<text x="81.2" y="215.2">D20</text>
<text x="81.2" y="222.8">D19</text>
<text x="17.7" y="230.4">J5</text>
<text x="81.2" y="235.5">D18</text>
<text x="81.2" y="243.1">D17</text>
<text x="81.2" y="250.7">D16</text>
<text x="81.2" y="258.3">D15</text>
<text x="81.2" y="266">D14</text>
<text x="81.2" y="273.6">D13</text>
</g>
<text font-size="2.8" x="177.8" y="185.2">Notes:</text>
<g font-size="2.4">
<text x="119.4" y="5.8">+5V</text>
<text x="236.3" y="35">J3</text>
<text x="263" y="35.2">1</text>
<text x="191.9" y="37.7">2</text>
<text x="191.9" y="40.2">4</text>
<text x="196.9" y="38.8">A0</text>
<text x="196.9" y="41.3">A1</text>
<text x="207.1" y="38.8">Y0</text>
<text x="207.1" y="41.3">Y1</text>
<text x="213.4" y="37.7">18</text>
<text x="213.4" y="40.2">16</text>
<text x="236.3" y="37.5">J2</text>
<text x="236.3" y="40.1">J1</text>
<text x="263" y="37.7">2</text>
<text x="191.9" y="42.8">6</text>
<text x="191.9" y="45.4">8</text>
<text x="196.9" y="43.9">A2</text>
<text x="196.9" y="46.5">A3</text>
<text x="207.1" y="43.9">Y2</text>
<text x="207.1" y="46.5">Y3</text>
<text x="213.4" y="42.8">14</text>
<text x="213.4" y="45.4">12</text>
<text x="236.3" y="42.6">J0</text>
<text x="241.3" y="47.7">B0</text>
<text x="263" y="42.8">4</text>
<text x="263" y="45.4">5</text>
<text x="263" y="47.9">6</text>
<text x="191.9" y="50.4">1</text>
<text x="196.9" y="51.5">OE</text>
<text x="244.6" y="51.5">+5V</text>
<text x="263" y="50.4">7</text>
<text x="263" y="52.9">8</text>
<text x="195.4" y="55.4">74HC244</text>
<text x="241.3" y="57.9">B1</text>
<text x="244.1" y="56.6">GND</text>
<text x="263" y="55.5">9</text>
<text x="45.8" y="62.9">D_J1</text>
<text x="190.9" y="65.6">11</text>
<text x="213.4" y="65.6">9</text>
<text x="241.3" y="60.4">J11</text>
<text x="241.3" y="62.9">J10</text>
<text x="241.3" y="65.5">J9</text>
<text x="261.9" y="63.1">12</text>
<text x="261.9" y="65.6">13</text>
<text x="262" y="60.6">11</text>
<text x="190.8" y="68.2">13</text>
<text x="190.8" y="70.8">15</text>
<text x="196.9" y="66.7">A0</text>
<text x="196.9" y="69.3">A1</text>
<text x="196.9" y="71.9">A2</text>
<text x="207.1" y="66.7">Y0</text>
<text x="207.1" y="69.3">Y1</text>
<text x="207.1" y="71.9">Y2</text>
<text x="213.4" y="68.2">7</text>
<text x="213.4" y="70.8">5</text>
<text x="241.3" y="68">J8</text>
<text x="261.9" y="70.8">15</text>
<text x="25.4" y="75.8">14</text>
<text x="25.4" y="73.3">15</text>
<text x="175.5" y="74.4">GND</text>
<text x="190.8" y="73.3">17</text>
<text x="196.9" y="74.4">A3</text>
<text x="207.1" y="74.4">Y3</text>
<text x="213.4" y="73.3">3</text>
<text x="25.4" y="83.5">11</text>
<text x="25.4" y="80.9">12</text>
<text x="25.4" y="78.3">13</text>
<text x="190.8" y="78.3">19</text>
<text x="195.4" y="83.4">74HC244</text>
<text x="196.9" y="79.5">OE</text>
<text x="25.4" y="88.5">9</text>
<text x="25.4" y="86">10</text>
<text x="33.2" y="89.6">GND</text>
<text x="25.4" y="93.6">7</text>
<text x="25.4" y="91">8</text>
<text x="33.7" y="92.2">+5V</text>
<text x="33.7" y="94.7">+5V</text>
<text x="25.4" y="101.2">4</text>
<text x="25.4" y="98.7">5</text>
<text x="25.4" y="96.2">6</text>
<text x="35.6" y="101">A_J0</text>
<text x="25.4" y="106.3">2</text>
<text x="25.4" y="103.7">3</text>
<text x="35.6" y="106.1">A_J2</text>
<text x="35.6" y="103.6">A_J1</text>
<text x="25.4" y="108.9">1</text>
<text x="35.6" y="108.7">A_J2</text>
<text x="162.6" y="108.7">D_J3</text>
<text x="162.6" y="111.2">A_J0</text>
<text x="162.6" y="113.7">A_J1</text>
<text x="190.8" y="114">15</text>
<text x="190.8" y="111.4">16</text>
<text x="190.8" y="108.9">17</text>
<text x="196.8" y="112.5">14</text>
<text x="196.8" y="110">15</text>
<text x="221" y="110">GND</text>
<text x="162.6" y="116.3">D_J2</text>
<text x="162.6" y="118.8">A_J2</text>
<text x="190.8" y="119">13</text>
<text x="190.8" y="116.5">14</text>
<text x="196.8" y="117.6">12</text>
<text x="196.8" y="115.1">13</text>
<text x="162.6" y="121.4">D_J1</text>
<text x="162.6" y="123.9">D_J0</text>
<text x="190.8" y="124.1">10</text>
<text x="190.9" y="121.6">11</text>
<text x="196.8" y="125.2">9</text>
<text x="196.8" y="122.7">10</text>
<text x="196.8" y="120.1">11</text>
<text x="25.4" y="131.7">14</text>
<text x="25.4" y="129.2">15</text>
<text x="162.6" y="126.5">C_J3</text>
<text x="162.6" y="131.5">C_J2</text>
<text x="162.6" y="129">A_J3</text>
<text x="191.9" y="131.7">7</text>
<text x="191.9" y="129.2">8</text>
<text x="191.9" y="126.7">9</text>
<text x="196.8" y="130.3">7</text>
<text x="196.8" y="127.8">8</text>
<text x="218.5" y="131.7">19</text>
<text x="25.4" y="136.8">12</text>
<text x="25.4" y="134.3">13</text>
<text x="162.6" y="136.6">C_J0</text>
<text x="162.6" y="134.1">C_J1</text>
<text x="191.9" y="136.8">5</text>
<text x="191.9" y="134.3">6</text>
<text x="196.8" y="137.9">4</text>
<text x="196.8" y="135.4">5</text>
<text x="196.8" y="132.8">6</text>
<text x="212.1" y="135.4">E1</text>
<text x="212.1" y="132.8">E2</text>
<text x="218.5" y="134.3">18</text>
<text x="25.4" y="141.9">10</text>
<text x="25.4" y="139.4">11</text>
<text x="162.6" y="141.7">B_J2</text>
<text x="162.6" y="139.2">B_J3</text>
<text x="191.9" y="141.9">3</text>
<text x="191.9" y="139.4">4</text>
<text x="196.8" y="143">2</text>
<text x="196.8" y="140.5">3</text>
<text x="213.1" y="143">C</text>
<text x="213.1" y="140.5">D</text>
<text x="218.5" y="141.9">21</text>
<text x="218.5" y="139.4">20</text>
<text x="228.6" y="139.2">J0</text>
<text x="228.6" y="141.7">J1</text>
<text x="25.4" y="149.5">7</text>
<text x="25.4" y="147">8</text>
<text x="25.4" y="144.4">9</text>
<text x="33.2" y="145.5">GND</text>
<text x="33.7" y="148.1">+5V</text>
<text x="162.6" y="146.8">B_J0</text>
<text x="162.6" y="144.2">B_J1</text>
<text x="191.9" y="147">1</text>
<text x="191.9" y="144.4">2</text>
<text x="196.8" y="148.1">0</text>
<text x="196.8" y="145.5">1</text>
<text x="213.3" y="148.1">A</text>
<text x="213.3" y="145.5">B</text>
<text x="218.5" y="147">23</text>
<text x="218.5" y="144.4">22</text>
<text x="228.6" y="144.2">J2</text>
<text x="228.6" y="146.8">J3</text>
<text x="25.4" y="154.6">5</text>
<text x="25.4" y="152.1">6</text>
<text x="33.7" y="150.6">+5V</text>
<text x="195.4" y="152">74HC154</text>
<text x="25.4" y="159.7">3</text>
<text x="25.4" y="157.1">4</text>
<text x="35.6" y="159.5">B_J1</text>
<text x="35.6" y="156.9">B_J0</text>
<text x="25.4" y="164.8">1</text>
<text x="25.4" y="162.2">2</text>
<text x="35.6" y="164.6">B_J3</text>
<text x="35.6" y="162">B_J2</text>
<text x="25.4" y="185.1">14</text>
<text x="25.4" y="182.5">15</text>
<text x="25.4" y="190.1">12</text>
<text x="25.4" y="187.6">13</text>
<text x="177.8" y="189.9">the documentation but are A to D respectively on the PCB.</text>
<text x="177.8" y="187.3">Team Tap controller sockets are referred to as 0 to 3 in</text>
<text x="25.4" y="197.8">9</text>
<text x="25.4" y="195.2">10</text>
<text x="25.4" y="192.7">11</text>
<text x="177.8" y="195">D25 provides Team Tap identification.</text>
<text x="25.4" y="202.8">7</text>
<text x="25.4" y="200.3">8</text>
<text x="33.2" y="198.9">GND</text>
<text x="33.7" y="201.4">+5V</text>
<text x="33.7" y="204">+5V</text>
<text x="177.8" y="202.6">refer to Jaguar controller port 1 only, see the</text>
<text x="177.8" y="200.1">J &amp; B assingments shown for the cable connector</text>
<text x="25.4" y="207.9">5</text>
<text x="25.4" y="205.4">6</text>
<text x="177.8" y="207.7">controller port 2 equivalents.</text>
<text x="177.8" y="205.2">Standard Jaguar Controller Martix table for the</text>
<text x="25.4" y="215.5">2</text>
<text x="25.4" y="213">3</text>
<text x="25.4" y="210.5">4</text>
<text x="35.6" y="215.4">C_J2</text>
<text x="35.6" y="212.8">C_J1</text>
<text x="35.6" y="210.3">C_J0</text>
<text x="177.8" y="212.8">All resistors are 4K7</text>
<text x="177.8" y="215.3">All diodes are 1N4148</text>
<text x="25.4" y="218.1">1</text>
<text x="35.6" y="217.9">C_J3</text>
<text x="177.8" y="220.4">Link J17 is unmarked &amp; adjacent to J16</text>
<text x="177.8" y="222.9">Link J19 connected to GND</text>
<text x="177.8" y="225.5">Link J20 connected to +5V</text>
<text x="25.4" y="233.3">15</text>
<text x="177.8" y="230.6">U1 pin 24 connected to +5V</text>
<text x="177.8" y="233.1">U1 pin 12 connected to GND</text>
<text x="25.4" y="238.4">13</text>
<text x="25.4" y="235.9">14</text>
<text x="177.8" y="238.2">U2 pin 20 connected to +5V</text>
<text x="25.4" y="243.5">11</text>
<text x="25.4" y="241">12</text>
<text x="177.8" y="240.7">U2 pin 10 connected to GND</text>
<text x="25.4" y="251.1">8</text>
<text x="25.4" y="248.6">9</text>
<text x="25.4" y="246">10</text>
<text x="33.2" y="249.7">GND</text>
<text x="25.4" y="256.2">6</text>
<text x="25.4" y="253.7">7</text>
<text x="33.7" y="252.2">+5V</text>
<text x="33.7" y="254.8">+5V</text>
<text x="25.4" y="263.8">3</text>
<text x="25.4" y="261.3">4</text>
<text x="25.4" y="258.7">5</text>
<text x="35.6" y="263.6">D_J1</text>
<text x="35.6" y="261.1">D_J0</text>
<text x="25.4" y="268.9">1</text>
<text x="25.4" y="266.4">2</text>
<text x="35.6" y="268.7">D_J0</text>
<text x="35.6" y="266.2">D_J2</text>
</g>
<g font-size="2.4" fill="#000040">
<text x="254" y="34.9">(Brown)</text>
<text x="170.2" y="37.5">via J12 &amp; J13</text>
<text x="254" y="37.5">(Red)</text>
<text x="254" y="40.1">(Orange) 3</text>
<text x="170.2" y="42.6">via J2</text>
<text x="170.2" y="45.1">via J1</text>
<text x="254" y="42.6">(Yellow)</text>
<text x="254" y="47.6">(Blue)</text>
<text x="254" y="50.2">(Green)</text>
<text x="254" y="55.3">(Violet)</text>
<text x="254" y="57.8">(Black) 10</text>
<text x="254" y="60.3">(Grey)</text>
<text x="254" y="62.9">(Teal)</text>
<text x="254" y="65.5">(Pink)</text>
<text x="254" y="68">(White) 14</text>
<text x="175.3" y="111.2">via J4</text>
<text x="175.3" y="113.7">via J5</text>
<text x="175.3" y="118.8">via J6</text>
<text x="175.3" y="129">via J7</text>
<text x="175.3" y="126.4">via J17</text>
<text x="175.3" y="131.5">via J16</text>
<text x="175.3" y="134">via J15</text>
<text x="175.3" y="136.6">via J14</text>
<text x="175.3" y="139.1">via J11</text>
<text x="175.3" y="141.7">via J10</text>
<text x="175.3" y="144.2">via J9</text>
<text x="175.3" y="146.7">via J8</text>
</g>
</svg>
